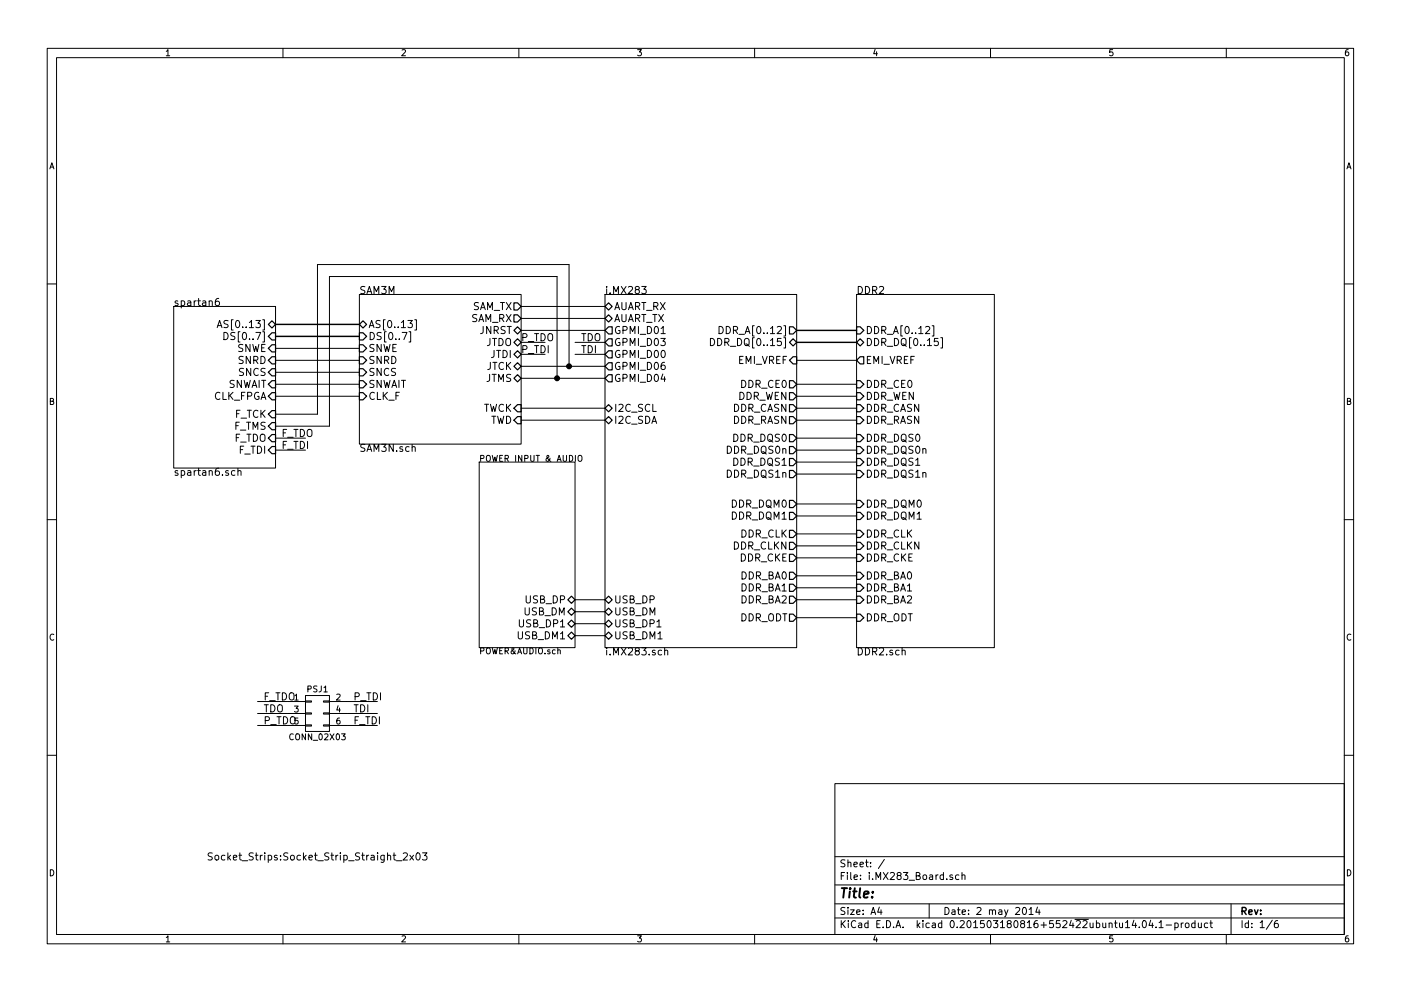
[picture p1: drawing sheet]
<svg xmlns="http://www.w3.org/2000/svg" width="297mm" height="210mm" viewBox="0 0 297 210" stroke-linecap="round" stroke-linejoin="round" font-family="sans-serif">
<g fill="none" stroke="#000" stroke-width=".21">
<path d="M10 10.3h277v189.9h-277zM12 12.2h273v186.1h-273zM60 10.3v1.9M110 10.3v1.9M160 10.3v1.9M210 10.3v1.9M260 10.3v1.9M10 60.2h2M36.8 65h21.6v34.3h-21.6zM46.1 69.5l.5-1.5 .5 1.5M46.2 69.1h.7M46.4 63.3l-.5 .1a.99 .99 0 0 0 0 1.4l.6-.1v-.5l-.3-.3h-.3l-.3 .3"/>
<path d="M47.5 70.5a.77 .77 0 0 1 .9 .8 .77 .77 0 0 1-.9 .8zM58.4 76.4h17.8M58.4 73.9h17.8M58.4 79h17.8M76.2 62.5h34.3v31.7h-34.3zM86.7 70.4h.4v2.2h-.4M87.9 67.8h.4v2.2h-.4M110.5 67.6h17.8M110.5 70.1h17.8M110.5 77.7h17.8M110.5 65h17.8M110.5 72.6h5.1"/>
<path d="M110.5 75.2h5.1M120.6 77.7v-21.6h-53.3v31.8h-8.9M121.9 72.6h6.4M121.9 75.2h6.4M128.3 62.5h40.6v74.9h-40.6zM136.1 60.8h.9l-.5 .6 .5 .2-.1 .5-.2 .2-.6-.2M140.2 70.8h.8M150.6 71.8a.77 .77 0 0 1 .9 .8 .77 .77 0 0 1-.9 .7zM152.5 69.3a.77 .77 0 0 1 .8 .7 .77 .77 0 0 1-.8 .8zM168.9 76.4h12.7M181.6 62.5h29.2v74.9h-29.2zM197.6 69.1h.4v2.2h-.4"/>
<path d="M199.5 71.6h.3v2.2h-.3M285 60.2h2M49.8 99.9l-.4-.1-.3 .3 .1 .7h.6M50.4 100l.1-.1a.36 .36 0 0 1 .6 .2v.8M50.4 99.3v1.6M58.4 95.5h6.4M58.4 84.1h17.8M58.4 81.5h17.8M58.4 93h6.4M87.4 94.9l.1-.1a.36 .36 0 0 1 .5 .2v.8M101.6 98h20.3v39.4h-20.3zM110.5 89.1h17.8"/>
<path d="M110.5 86.6h17.8M110.5 80.3h17.8M118.1 80.3v-21.6h-48.3v31.7h-11.4M122.6 96.8l.2-.2 .4 .1 .2 .8a.42 .42 0 0 1-.2 .3 .42 .42 0 0 1-.5 0l-.1-.3zM168.9 89.1h12.7M168.9 95.5h12.7M168.9 86.6h12.7M168.9 84.1h12.7M168.9 81.5h12.7M168.9 93h12.7M168.9 98h12.7M10 110.3h2"/>
<path d="M168.9 109.5h12.7M168.9 118.4h12.7M168.9 113.3h12.7M168.9 115.8h12.7M168.9 106.9h12.7M168.9 100.6h12.7M285 110.3h2M121.9 127.2h6.4M121.9 129.8h6.4M121.9 132.3h6.4M121.9 134.9h6.4M140.9 138.1l.1-.1a.36 .36 0 0 1 .6 .2v.8"/>
<path d="M140.9 137.4v1.6M168.9 124.7h12.7M168.9 122.2h12.7M168.9 127.2h12.7M168.9 131.1h12.7M191.3 138.1v-.1a.36 .36 0 0 1 .6 .2v.8M54.6 153.9h10.2M54.6 148.8h10.2M54.6 151.4h10.2M64.8 153.8h1.2v.2h-1.2zM64.8 151.3h1.2v.2h-1.2zM64.8 148.7h1.2v.3h-1.2z"/>
<path d="M64.8 147.6h5v7.6h-5zM68.6 153.8h1.2v.2h-1.2zM68.6 151.3h1.2v.2h-1.2zM68.6 148.7h1.2v.3h-1.2zM69.8 153.9h10.2M69.8 148.8h10.2M69.8 151.4h10.2M10 160.2h2M177 166.3h108v32h-108zM285 160.2h2M45 181l-.6-.1-.2 .2v.4l.7 .3 .1 .4-.3 .3-.6-.1M60 198.3v1.9"/>
<path d="M86.9 181.5l.8 1M87.7 181.5l-.8 1M88.3 181.1l.3-.2a.81 .81 0 0 1 .5 .8 .81 .81 0 0 1-.5 .8l-.3-.2-.1-.4zM89.6 180.9h.9l-.5 .6 .5 .3-.1 .5-.2 .2-.6-.2M110 198.3v1.9M160 198.3v1.9M177 194.8h108M177 191.8h108M177 187.8h108M177 181.8h108M186.4 192.5l-.3 1h.9M186.8 193v1"/>
<path d="M187.5 182.3l-1.3 2M197 191.8v3M202 185.7l-.4-.1-.2 .2v.2l.6 .2v.3h-.6M203.3 185.7l-.4-.1-.3 .3 .1 .6 .2 .1 .4-.1M204 185.7l.2-.1 .3 .1 .1 .9M204 185.1v1.5M210 198.3v1.9M216.9 192.7l.2-.2a.8 .8 0 0 1 .5 .8 .8 .8 0 0 1-.5 .7l-.3-.5zM218.2 193l.4-.5v1.5M218.2 194h.8M220 192.5l-.4 1h.9M220.3 193v1"/>
<path d="M242.3 195.5l.2-.2a.8 .8 0 0 1 .6 .8 .8 .8 0 0 1-.6 .7l-.3-.5zM244 195.2l-.4 1.1h1M244.3 195.8v1M245.1 196.7v.1M245.7 195.8l.5-.5v1.5M245.7 196.8h.9M247.2 196.3h1.2M249.1 195.9l.4-.1 .3 .3-.1 .6h-.6M249.1 195.8v1.5M250.4 195.8v1M250.9 195.8l-.5 .3M251.4 196l.2-.2 .4 .2 .1 .5-.1 .2-.4 .1-.2-.1z"/>
<path d="M253.4 195.9l-.5-.1-.2 .3v.6l.2 .1 .5-.1M253.4 195.3v1.5M254.1 195.8l.1 .9 .3 .1 .2-.1M254.7 195.8v1M256.1 195.9l-.5-.1-.3 .3 .1 .6 .2 .1 .5-.1M256.5 195.8h.6M256.7 195.3v1.3l.4 .2M260 198.3v1.9M261 191.8v6.5M269.7 195.2l-1.2 2M270.9 195.3l-.4 .1a1.11 1.11 0 0 0-.2 1.3l.5 .1 .2-.1v-.5l-.2-.3-.5 .1-.1 .2"/>
</g>
<g fill="none" stroke="#000" stroke-width=".25">
<path d="M56.9 71.4l.8-.8h.7v1.5h-.7zM56.9 68.8l.8-.7 .7 .7-.7 .8zM57.7 73.1h.7v1.6h-.7l-.8-.8zM57.7 75.7h.7v1.5h-.7l-.8-.8zM57.7 78.2h.7v1.6h-.7l-.8-.8zM76.2 70.6h.8l.7 .8-.7 .7h-.8zM76.2 73.1h.8l.7 .8-.7 .8h-.8zM76.2 75.7h.8l.7 .7-.7 .8h-.8zM76.2 78.2h.8l.7 .8-.7 .8h-.8zM76.2 68.8l.8-.7 .7 .7-.7 .8zM109 77.7l.7-.7 .8 .7-.8 .8zM109 72.6l.7-.7 .8 .7-.8 .8z"/>
<path d="M109 66.8h.7l.8 .8-.8 .7h-.7zM109 64.3h.7l.8 .7-.8 .8h-.7zM109.7 69.3l.8 .8-.8 .8-.7-.8zM109.7 74.4l.8 .8-.8 .7-.7-.7zM128.3 67.6l.7-.8 .8 .8-.8 .7zM128.3 65l.7-.7 .8 .7-.8 .8zM128.3 77.7l.7-.7h.8v1.5h-.8zM129 74.4h.8v1.5h-.8l-.7-.7zM129 69.3h.8v1.6h-.8l-.7-.8zM129 71.9h.8v1.5h-.8l-.7-.8zM167.4 69.3h.7l.8 .8-.8 .8h-.7zM167.4 72.6l.7-.7 .8 .7-.8 .8z"/>
<path d="M168.1 75.7h.8v1.5h-.8l-.7-.8zM181.6 69.3h.8l.7 .8-.7 .8h-.8zM182.4 71.9l.7 .7-.7 .8-.8-.8zM182.4 75.7h.7v1.5h-.7l-.8-.8zM56.9 95.5l.8-.8h.7v1.6h-.7zM56.9 84.1l.8-.8h.7v1.5h-.7zM57.7 80.8h.7v1.5h-.7l-.8-.8zM57.7 87.1h.7v1.5h-.7l-.8-.7zM57.7 92.2h.7v1.5h-.7l-.8-.7zM57.7 89.7h.7v1.5h-.7l-.8-.8zM76.2 80.8h.8l.7 .7-.7 .8h-.8zM76.2 83.3h.8l.7 .8-.7 .7h-.8z"/>
<path d="M109 80.3l.7-.8 .8 .8-.8 .7zM109.7 88.4h.8v1.5h-.8l-.7-.8zM109.7 85.8h.8v1.6h-.8l-.7-.8zM128.3 86.6l.7-.8 .8 .8-.8 .8zM128.3 89.1l.7-.7 .8 .7-.8 .8zM128.3 80.3l.7-.8h.8v1.5h-.8zM167.4 83.3h.7l.8 .8-.8 .7h-.7zM167.4 88.4h.7l.8 .7-.8 .8h-.7zM167.4 97.3h.7l.8 .7-.8 .8h-.7zM167.4 92.2h.7l.8 .8-.8 .7h-.7zM167.4 85.8h.7l.8 .8-.8 .8h-.7zM167.4 80.8h.7l.8 .7-.8 .8h-.7z"/>
<path d="M167.4 99.8h.7l.8 .8-.8 .7h-.7zM167.4 94.7h.7l.8 .8-.8 .8h-.7zM181.6 80.8h.8l.7 .7-.7 .8h-.8zM181.6 85.8h.8l.7 .8-.7 .8h-.8zM181.6 92.2h.8l.7 .8-.7 .7h-.8zM181.6 97.3h.8l.7 .7-.7 .8h-.8zM181.6 88.4h.8l.7 .7-.7 .8h-.8zM181.6 83.3h.8l.7 .8-.7 .7h-.8zM181.6 94.7h.8l.7 .8-.7 .8h-.8zM181.6 99.8h.8l.7 .8-.7 .7h-.8zM167.4 108.7h.7l.8 .8-.8 .7h-.7zM167.4 106.2h.7l.8 .7-.8 .8h-.7z"/>
<path d="M167.4 112.5h.7l.8 .8-.8 .7h-.7zM167.4 115.1h.7l.8 .7-.8 .8h-.7zM167.4 117.6h.7l.8 .8-.8 .7h-.7zM181.6 117.6h.8l.7 .8-.7 .7h-.8zM181.6 115.1h.8l.7 .7-.7 .8h-.8zM181.6 112.5h.8l.7 .8-.7 .7h-.8zM181.6 106.2h.8l.7 .7-.7 .8h-.8zM181.6 108.7h.8l.7 .8-.7 .7h-.8zM120.4 127.2l.8-.7 .7 .7-.7 .8zM120.4 129.8l.8-.8 .7 .8-.7 .8zM120.4 132.3l.8-.7 .7 .7-.7 .8zM120.4 134.9l.8-.8 .7 .8-.7 .7z"/>
<path d="M128.3 129.8l.7-.8 .8 .8-.8 .8zM128.3 127.2l.7-.7 .8 .7-.8 .8zM128.3 132.3l.7-.7 .8 .7-.8 .8zM128.3 134.9l.7-.8 .8 .8-.8 .7zM167.4 123.9h.7l.8 .8-.8 .8h-.7zM167.4 121.4h.7l.8 .8-.8 .7h-.7zM167.4 130.3h.7l.8 .8-.8 .7h-.7zM167.4 126.5h.7l.8 .7-.8 .8h-.7zM181.6 121.4h.8l.7 .8-.7 .7h-.8zM181.6 123.9h.8l.7 .8-.7 .8h-.8zM181.6 130.3h.8l.7 .8-.7 .7h-.8zM181.6 126.5h.8l.7 .7-.7 .8h-.8z"/>
</g>
<path d="M58.4 68.8h17.8M58.4 71.4h17.8M168.9 70.1h12.7M168.9 72.6h12.7" fill="none" stroke="#000" stroke-width=".3"/>
<g fill="#000" stroke="#000" stroke-width=".25">
<circle cx="120.7" cy="77.7" r=".51"/>
<circle cx="118.1" cy="80.3" r=".51"/>
</g>
<text font-size="2.8" x="178" y="190.5">Title:</text>
<g font-size="2.1">
<text x="36.8" y="64.9">spartan6</text>
<text x="76.2" y="62.4">SAM3M</text>
<text x="99.9" y="65.8">SAM_TX</text>
<text x="128.3" y="62.4">i.MX283</text>
<text x="130.2" y="65.8">AUART_RX</text>
<text x="181.6" y="62.4">DDR2</text>
<text x="47.4" y="69.6">AS[0..13]</text>
<text x="78.1" y="69.6">AS[0..13]</text>
<text x="99.7" y="68.3">SAM_RX</text>
<text x="101.6" y="70.9">JNRST</text>
<text x="130.2" y="68.3">AUART_TX</text>
<text x="130.2" y="70.9">GPMI_D01</text>
<text x="153.5" y="70.9">DDR_A[0..12]</text>
<text x="183.5" y="70.9">DDR_A[0..12]</text>
<text x="48.6" y="72.1">DS[0..7]</text>
<text x="50.1" y="74.7">SNWE</text>
<text x="50.5" y="77.2">SNRD</text>
<text x="78.1" y="72.1">DS[0..7]</text>
<text x="78.1" y="74.7">SNWE</text>
<text x="78.1" y="77.2">SNRD</text>
<text x="102.9" y="73.4">JTDO</text>
<text x="104" y="75.9">JTDI</text>
<text x="110.5" y="72.4">P_TDO</text>
<text x="110.5" y="74.9">P_TDI</text>
<text x="123.2" y="72.4">TDO</text>
<text x="123.2" y="74.9">TDI</text>
<text x="130.2" y="75.9">GPMI_D00</text>
<text x="130.2" y="73.4">GPMI_D03</text>
<text x="151.9" y="73.4">DDR_DQ[0..15]</text>
<text x="156.4" y="77.2">EMI_VREF</text>
<text x="183.5" y="73.4">DDR_DQ[0..15]</text>
<text x="183.5" y="77.2">EMI_VREF</text>
<text x="48.1" y="82.3">SNWAIT</text>
<text x="50.6" y="79.8">SNCS</text>
<text x="78.1" y="79.8">SNCS</text>
<text x="78.1" y="82.3">SNWAIT</text>
<text x="102.9" y="81">JTMS</text>
<text x="103" y="78.5">JTCK</text>
<text x="130.2" y="78.5">GPMI_D06</text>
<text x="130.2" y="81">GPMI_D04</text>
<text x="157.1" y="82.3">DDR_CE0</text>
<text x="183.5" y="82.3">DDR_CE0</text>
<text x="45.1" y="84.8">CLK_FPGA</text>
<text x="49.7" y="88.6">F_TCK</text>
<text x="78.1" y="84.8">CLK_F</text>
<text x="102.2" y="87.4">TWCK</text>
<text x="103.7" y="89.9">TWD</text>
<text x="130.2" y="87.4">I2C_SCL</text>
<text x="130.2" y="89.9">I2C_SDA</text>
<text x="155.2" y="89.9">DDR_RASN</text>
<text x="155.2" y="87.4">DDR_CASN</text>
<text x="156.3" y="84.8">DDR_WEN</text>
<text x="183.5" y="87.4">DDR_CASN</text>
<text x="183.5" y="89.9">DDR_RASN</text>
<text x="183.5" y="84.8">DDR_WEN</text>
<text x="49.5" y="93.7">F_TDO</text>
<text x="49.5" y="91.2">F_TMS</text>
<text x="59.7" y="92.7">F_TDO</text>
<text x="59.7" y="95.2">F_TDI</text>
<text x="76.2" y="95.9">SAM3N.sch</text>
<text x="155.4" y="93.7">DDR_DQS0</text>
<text x="183.5" y="93.7">DDR_DQS0</text>
<text x="36.8" y="100.9">spartan6.sch</text>
<text x="50.6" y="96.3">F_TDI</text>
<text x="154.1" y="101.3">DDR_DQS1n</text>
<text x="154.1" y="96.3">DDR_DQS0n</text>
<text x="155.4" y="98.8">DDR_DQS1</text>
<text x="183.5" y="98.8">DDR_DQS1</text>
<text x="183.5" y="96.3">DDR_DQS0n</text>
<text x="183.5" y="101.3">DDR_DQS1n</text>
<text x="155.1" y="107.7">DDR_DQM0</text>
<text x="183.5" y="107.7">DDR_DQM0</text>
<text x="155.1" y="110.2">DDR_DQM1</text>
<text x="183.5" y="110.2">DDR_DQM1</text>
<text x="155.3" y="116.6">DDR_CLKN</text>
<text x="156.7" y="119.1">DDR_CKE</text>
<text x="156.8" y="114">DDR_CLK</text>
<text x="183.5" y="119.1">DDR_CKE</text>
<text x="183.5" y="116.6">DDR_CLKN</text>
<text x="183.5" y="114">DDR_CLK</text>
<text x="156.9" y="125.5">DDR_BA1</text>
<text x="156.9" y="122.9">DDR_BA0</text>
<text x="183.5" y="122.9">DDR_BA0</text>
<text x="183.5" y="125.5">DDR_BA1</text>
<text x="111" y="130.6">USB_DM</text>
<text x="111.4" y="128">USB_DP</text>
<text x="130.2" y="130.6">USB_DM</text>
<text x="130.2" y="128">USB_DP</text>
<text x="156.7" y="131.8">DDR_ODT</text>
<text x="156.9" y="128">DDR_BA2</text>
<text x="183.5" y="131.8">DDR_ODT</text>
<text x="183.5" y="128">DDR_BA2</text>
<text x="109.9" y="135.6">USB_DM1</text>
<text x="110.2" y="133.1">USB_DP1</text>
<text x="130.2" y="133.1">USB_DP1</text>
<text x="130.2" y="135.6">USB_DM1</text>
<text x="128.3" y="139">i.MX283.sch</text>
<text x="181.6" y="139">DDR2.sch</text>
<text x="55.9" y="148.6">F_TDO</text>
<text x="74.9" y="148.6">P_TDI</text>
<text x="55.9" y="153.7">P_TDO</text>
<text x="55.9" y="151.1">TDO</text>
<text x="74.9" y="153.7">F_TDI</text>
<text x="74.9" y="151.1">TDI</text>
<text x="45.8" y="182.5">Socket_Strips:Socket_Strip_Straight_2x03</text>
<text x="178" y="184">Sheet: /</text>
<text x="178" y="186.7">File: i.MX283_Board.sch</text>
<text x="178" y="196.9">KiCad E.D.A. kicad 0.201503180816+552422ubuntu14.04.1-product</text>
<text x="178" y="194.1">Size: A4</text>
<text x="200" y="194.1">Date: 2 may 2014</text>
<text x="263" y="194.1">Rev:</text>
<text x="263" y="196.9">Id: 1/6</text>
</g>
<g font-size="1.8">
<text x="35" y="11.9">1</text>
<text x="85" y="11.9">2</text>
<text x="135" y="11.9">3</text>
<text x="185" y="11.9">4</text>
<text x="235" y="11.9">5</text>
<text x="285" y="11.9">6</text>
<text x="10.4" y="35.9">A</text>
<text x="285.4" y="35.9">A</text>
<text x="10.4" y="85.9">B</text>
<text x="285.4" y="85.9">B</text>
<text x="101.6" y="97.9">POWER INPUT &amp; AUDIO</text>
<text x="10.4" y="135.9">C</text>
<text x="285.4" y="135.9">C</text>
<text x="101.6" y="138.8">POWER&amp;AUDIO.sch</text>
<text x="62.4" y="148.6">1</text>
<text x="65.2" y="146.9">PSJ1</text>
<text x="71.3" y="148.6">2</text>
<text x="62.4" y="151.1">3</text>
<text x="62.4" y="153.7">5</text>
<text x="71.3" y="151.1">4</text>
<text x="71.3" y="153.7">6</text>
<text x="61.7" y="157">CONN_02X03</text>
<text x="10.4" y="185.9">D</text>
<text x="285.4" y="185.9">D</text>
<text x="35" y="199.9">1</text>
<text x="85" y="199.9">2</text>
<text x="135" y="199.9">3</text>
<text x="185" y="199.9">4</text>
<text x="235" y="199.9">5</text>
<text x="285" y="199.9">6</text>
</g>
</svg>
